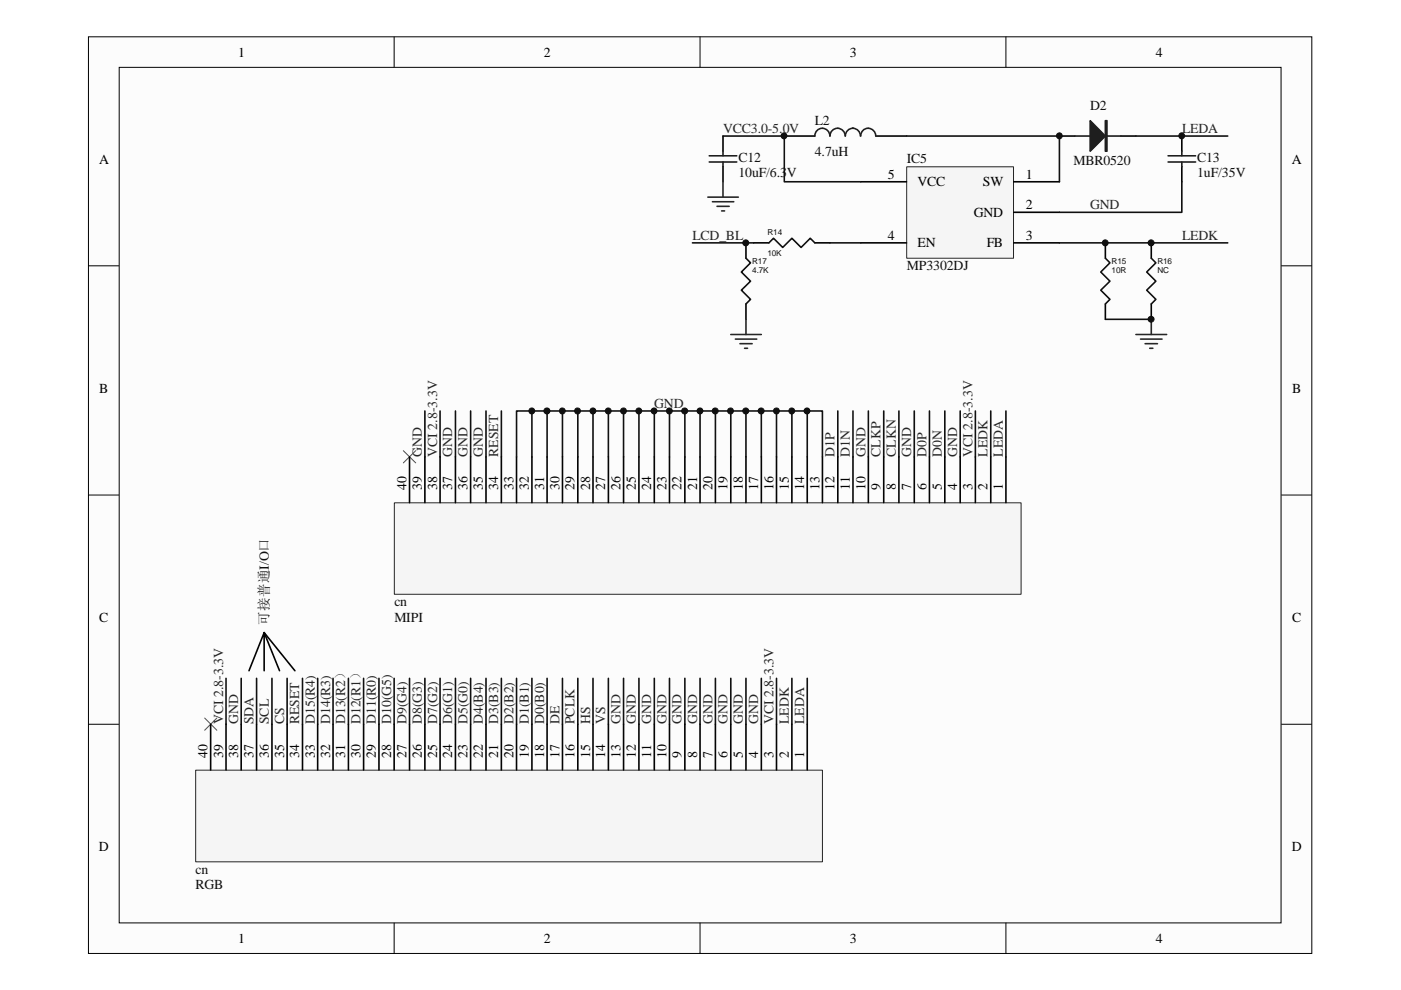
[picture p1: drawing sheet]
<svg xmlns="http://www.w3.org/2000/svg" width="297mm" height="210mm" viewBox="0 0 297 210" stroke-linecap="round" stroke-linejoin="round" font-family="sans-serif">
<path d="M18.8 7.8h259.3v194.4h-259.3z" fill="#fcfcfc"/>
<path d="M18.8 7.8h259.3v194.4h-259.3z" fill="none" stroke="#000" stroke-width=".21"/>
<path d="M25.3 14.3h246.3v181.4h-246.3z" fill="#fcfcfc"/>
<g fill="none" stroke="#000" stroke-width=".21">
<path d="M25.3 14.3h246.3v181.4h-246.3zM83.6 7.8v6.4M148.4 7.8v6.4M213.3 7.8v6.4M18.8 56.4h6.4M271.7 56.4h6.4M18.8 105h6.4M271.7 105h6.4M18.8 153.6h6.4M271.7 153.6h6.4M83.6 195.6v6.6M148.4 195.6v6.6"/>
<path d="M213.3 195.6v6.6"/>
</g>
<g fill="none" stroke="#0e0e0e" stroke-width=".34">
<path d="M47.9 143.8v9.8M51.1 143.8v9.8M54.4 143.8v9.8M57.7 143.8v9.8M60.9 143.8v9.8M64.1 143.8v9.8M67.4 143.8v9.8M70.6 143.8v9.8M73.9 143.8v9.8M77.1 143.8v9.8M80.3 143.8v9.8M83.6 143.8v9.8"/>
<path d="M86.8 143.8v9.8M90.1 143.8v9.8M93.3 143.8v9.8M96.6 143.8v9.8M99.8 143.8v9.8M103 143.8v9.8M106.3 143.8v9.8M109.5 143.8v9.8M112.8 143.8v9.8M116 143.8v9.8M119.3 143.8v9.8M122.5 143.8v9.8"/>
<path d="M125.7 143.8v9.8M129 143.8v9.8M132.2 143.8v9.8M135.5 143.8v9.8M138.7 143.8v9.8M141.9 143.8v9.8M145.2 143.8v9.8M148.4 143.8v9.8M151.7 143.8v9.8M154.9 143.8v9.8M158.2 143.8v9.8M161.4 143.8v9.8"/>
<path d="M164.6 143.8v9.8M167.9 143.8v9.8M171.2 143.8v9.8"/>
</g>
<path d="M43.4 152.2l2.6 2.6M46 152.2l-2.6 2.6" fill="none" stroke="#4c4c4c" stroke-width=".21"/>
<path d="M224.6 28.8h3.3M237.6 28.8h3.2" fill="none" stroke="#000" stroke-width=".34"/>
<path d="M227.9 28.8h9.7" fill="none" stroke="#1c1c1c" stroke-width=".34"/>
<g fill="#1c1c1c" stroke="#1c1c1c" stroke-width=".34">
<path d="M234.4 25.6h.3v6.5h-.3z" fill-rule="evenodd"/>
<path d="M231.1 25.6l3.3 3.2-3.3 3.3z" fill-rule="evenodd"/>
</g>
<path d="M192.3 35.4h22.6v19.4h-22.6z" fill="#f5f5f5"/>
<path d="M192.2 35.4h22.7v19.4h-22.7z" fill="none" stroke="#262626" stroke-width=".21"/>
<g fill="none" stroke="#000" stroke-width=".34">
<path d="M153.3 28.8v3.3M153.3 35.3v3.2M166.3 28.8h6.5M182.5 38.5h9.7M185.7 28.8h6.5M214.9 38.5h9.7M250.6 28.8v3.3M250.6 35.3v3.2M159.8 51.5h3.2M172.8 51.5h3.2M182.5 51.5h9.7M214.9 45h9.7"/>
<path d="M214.9 51.5h9.7M234.4 51.5v3.3M244.1 51.5v3.3M234.4 64.4v3.3M244.1 64.4v3.3"/>
</g>
<path d="M153.3 28.8h13v9.7h16.2M192.2 28.8h32.4v9.7M240.8 28.8h19.5M250.6 38.5v6.5h-26M146.8 51.5h13M163 51.5l1-1 1.9 2 2-2 1.9 2 2-2 1 1M176 51.5h6.5M224.6 51.5h35.7M234.4 54.8l.9 .9-1.9 2 1.9 1.9-1.9 1.9 1.9 2-.9 .9M244.1 54.8l1 .9-2 2 2 1.9-2 1.9 2 2-1 .9M234.4 67.7h9.7" fill="none" stroke="#0e0e0e" stroke-width=".34"/>
<path d="M150.4 34.3h5.8M150.4 33h5.8M153.3 32.1v.9M153.3 34.3v1M172.8 28.8a1.59 1.59 0 0 1 1.5-1.6 1.59 1.59 0 0 1 1.6 1.6M176 28.8a1.61 1.61 0 0 1 1.6-1.6 1.61 1.61 0 0 1 1.6 1.6M179.2 28.8a1.61 1.61 0 0 1 1.7-1.6h-.1a1.62 1.62 0 0 1 1.6 1.6M182.5 28.8a1.59 1.59 0 0 1 1.6-1.6 1.59 1.59 0 0 1 1.6 1.6M247.6 34.3h5.9M247.6 33h5.9M250.6 32.1v.9M250.6 34.3v1" fill="none" stroke="#1c1c1c" stroke-width=".34"/>
<path d="M153.3 38.5v3.3M150.1 41.8h6.4M151 42.8h4.6M152 43.7h2.6M153 44.7h.6M240.8 70.9h6.6M241.8 71.9h4.6M242.8 72.9h2.6M243.8 73.8h.6M244.1 67.7v3.2" fill="none" stroke="#262626" stroke-width=".34"/>
<path d="M41.5 163.3h132.9v19.4h-132.9z" fill="#f5f5f5"/>
<path d="M41.5 163.3h132.9v19.4h-132.9z" fill="none" stroke="#262626" stroke-width=".21"/>
<g fill="none" stroke="#000" stroke-width=".34">
<path d="M44.7 153.6v9.7M47.9 153.6v9.7M51.1 153.6v9.7M52.8 142.2l3.2-8.1v8.1M54.4 153.6v9.7M57.7 153.6v9.7M59.3 142.2l-3.3-8.1 6.5 8.1M60.9 153.6v9.7M64.1 153.6v9.7M67.4 153.6v9.7M70.6 153.6v9.7M73.9 153.6v9.7"/>
<path d="M77.1 153.6v9.7M80.3 153.6v9.7M83.6 153.6v9.7M86.8 153.6v9.7M90.1 153.6v9.7M93.3 153.6v9.7M96.6 153.6v9.7M99.8 153.6v9.7M103 153.6v9.7M106.3 153.6v9.7M109.5 153.6v9.7M112.8 153.6v9.7"/>
<path d="M116 153.6v9.7M119.3 153.6v9.7M122.5 153.6v9.7M125.7 153.6v9.7M129 153.6v9.7M132.2 153.6v9.7M135.5 153.6v9.7M138.7 153.6v9.7M141.9 153.6v9.7M145.2 153.6v9.7M148.4 153.6v9.7M151.7 153.6v9.7"/>
<path d="M154.9 153.6v9.7M158.2 153.6v9.7M161.4 153.6v9.7M164.6 153.6v9.7M167.9 153.6v9.7M171.2 153.6v9.7"/>
</g>
<g fill="none" stroke="#0e0e0e" stroke-width=".34">
<path d="M90.1 87.1v9.8M93.3 87.1v9.8M96.6 87.1v9.8M99.8 87.1v9.8M103 87.1v9.8M106.3 87.1v9.8M112.8 87.1v9.8M116 87.1v9.8M119.3 87.1v9.8M122.5 87.1v9.8M125.7 87.1v9.8M129 87.1v9.8"/>
<path d="M132.2 87.1v9.8M135.5 87.1v9.8M138.7 87.1v9.8M141.9 87.1v9.8M145.2 87.1v9.8M148.4 87.1v9.8M151.7 87.1v9.8M154.9 87.1v9.8M158.2 87.1v9.8M161.4 87.1v9.8M164.6 87.1v9.8M167.9 87.1v9.8"/>
<path d="M171.2 87.1v9.8M177.6 87.1v9.8M180.8 87.1v9.8M184.1 87.1v9.8M187.4 87.1v9.8M190.6 87.1v9.8M193.8 87.1v9.8M197.1 87.1v9.8M200.3 87.1v9.8M203.6 87.1v9.8M206.8 87.1v9.8M210.1 87.1v9.8"/>
<path d="M213.3 87.1v9.8"/>
</g>
<path d="M85.5 95.6l2.6 2.5M88.1 95.6l-2.6 2.5" fill="none" stroke="#4c4c4c" stroke-width=".21"/>
<path d="M83.7 106.7h132.8v19.3h-132.8z" fill="#f5f5f5"/>
<path d="M83.6 106.6h132.9v19.4h-132.9z" fill="none" stroke="#262626" stroke-width=".21"/>
<g fill="none" stroke="#000" stroke-width=".34">
<path d="M158.2 51.5v3.3M158.2 64.4v3.3M86.8 96.9v9.7M90.1 96.9v9.7M93.3 96.9v9.7M96.6 96.9v9.7M99.8 96.9v9.7M103 96.9v9.7M106.3 96.9v9.7M109.5 96.9v9.7M112.8 96.9v9.7M116 96.9v9.7"/>
<path d="M119.3 96.9v9.7M122.5 96.9v9.7M125.7 96.9v9.7M129 96.9v9.7M132.2 96.9v9.7M135.5 96.9v9.7M138.7 96.9v9.7M141.9 96.9v9.7M145.2 96.9v9.7M148.4 96.9v9.7M151.7 96.9v9.7M154.9 96.9v9.7"/>
<path d="M158.2 96.9v9.7M161.4 96.9v9.7M164.6 96.9v9.7M167.9 96.9v9.7M171.2 96.9v9.7M174.4 96.9v9.7M177.6 96.9v9.7M180.8 96.9v9.7M184.1 96.9v9.7M187.4 96.9v9.7M190.6 96.9v9.7M193.8 96.9v9.7"/>
<path d="M197.1 96.9v9.7M200.3 96.9v9.7M203.6 96.9v9.7M206.8 96.9v9.7M210.1 96.9v9.7M213.3 96.9v9.7"/>
</g>
<path d="M158.2 54.8l.9 .9-1.9 2 1.9 1.9-1.9 1.9 1.9 2-.9 .9M109.5 96.9v-9.8h64.9v9.8" fill="none" stroke="#0e0e0e" stroke-width=".34"/>
<path d="M154.9 70.9h6.5M155.9 71.9h4.5M156.9 72.9h2.6M157.9 73.8h.6M158.2 67.7v3.2" fill="none" stroke="#262626" stroke-width=".34"/>
<g fill="#0e0e0e" stroke="#0e0e0e" stroke-width=".21">
<circle cx="112.7" cy="87.1" r=".63"/>
<circle cx="116" cy="87.1" r=".63"/>
<circle cx="119.2" cy="87.1" r=".63"/>
<circle cx="122.4" cy="87.1" r=".63"/>
<circle cx="125.7" cy="87.1" r=".63"/>
<circle cx="129" cy="87.1" r=".63"/>
<circle cx="132.2" cy="87.1" r=".62"/>
<circle cx="135.4" cy="87.1" r=".63"/>
<circle cx="138.7" cy="87.1" r=".62"/>
<circle cx="141.9" cy="87.1" r=".63"/>
<circle cx="145.2" cy="87.1" r=".63"/>
<circle cx="148.4" cy="87.1" r=".62"/>
<circle cx="151.6" cy="87.1" r=".63"/>
<circle cx="154.9" cy="87.1" r=".62"/>
<circle cx="158.1" cy="87.1" r=".63"/>
<circle cx="158.1" cy="51.5" r=".63"/>
<circle cx="161.4" cy="87.1" r=".63"/>
<circle cx="164.6" cy="87.1" r=".62"/>
<circle cx="166.2" cy="28.8" r=".62"/>
<circle cx="167.9" cy="87.1" r=".63"/>
<circle cx="171.1" cy="87.1" r=".62"/>
<circle cx="224.6" cy="28.8" r=".62"/>
<circle cx="234.3" cy="51.5" r=".63"/>
<circle cx="244.1" cy="67.7" r=".63"/>
<circle cx="244.1" cy="51.5" r=".63"/>
<circle cx="250.5" cy="28.8" r=".63"/>
</g>
<g font-size="2.9">
<text x="50.5" y="12">1</text>
<text x="115.3" y="12">2</text>
<text x="180.2" y="12">3</text>
<text x="245" y="12">4</text>
<text x="21" y="34.7">A</text>
<text x="273.9" y="34.7">A</text>
<text x="188.2" y="37.9">5</text>
<text x="194.5" y="39.5">VCC</text>
<text x="208.4" y="39.5">SW</text>
<text x="217.5" y="37.9">1</text>
<text x="206.5" y="46">GND</text>
<text x="217.5" y="44.3">2</text>
<text x="188.2" y="50.8">4</text>
<text x="194.5" y="52.5">EN</text>
<text x="209.2" y="52.5">FB</text>
<text x="217.5" y="50.8">3</text>
<text x="21" y="83.2">B</text>
<text x="274" y="83.2">B</text>
<text x="86.2" y="104" transform="rotate(-90 86.2 104)">40</text>
<text x="89.4" y="104" transform="rotate(-90 89.4 104)">39</text>
<text x="92.7" y="104" transform="rotate(-90 92.7 104)">38</text>
<text x="95.9" y="104" transform="rotate(-90 95.9 104)">37</text>
<text x="99.1" y="104" transform="rotate(-90 99.1 104)">36</text>
<text x="102.4" y="104" transform="rotate(-90 102.4 104)">35</text>
<text x="105.6" y="104" transform="rotate(-90 105.6 104)">34</text>
<text x="108.9" y="104" transform="rotate(-90 108.9 104)">33</text>
<text x="112.1" y="104" transform="rotate(-90 112.1 104)">32</text>
<text x="115.4" y="104" transform="rotate(-90 115.4 104)">31</text>
<text x="118.6" y="104" transform="rotate(-90 118.6 104)">30</text>
<text x="121.8" y="104" transform="rotate(-90 121.8 104)">29</text>
<text x="125.1" y="104" transform="rotate(-90 125.1 104)">28</text>
<text x="128.3" y="104" transform="rotate(-90 128.3 104)">27</text>
<text x="131.6" y="104" transform="rotate(-90 131.6 104)">26</text>
<text x="134.8" y="104" transform="rotate(-90 134.8 104)">25</text>
<text x="138" y="104" transform="rotate(-90 138 104)">24</text>
<text x="141.3" y="104" transform="rotate(-90 141.3 104)">23</text>
<text x="144.5" y="104" transform="rotate(-90 144.5 104)">22</text>
<text x="147.8" y="104" transform="rotate(-90 147.8 104)">21</text>
<text x="151" y="104" transform="rotate(-90 151 104)">20</text>
<text x="154.3" y="104" transform="rotate(-90 154.3 104)">19</text>
<text x="157.5" y="104" transform="rotate(-90 157.5 104)">18</text>
<text x="160.7" y="104" transform="rotate(-90 160.7 104)">17</text>
<text x="164" y="104" transform="rotate(-90 164 104)">16</text>
<text x="167.3" y="104" transform="rotate(-90 167.3 104)">15</text>
<text x="170.5" y="104" transform="rotate(-90 170.5 104)">14</text>
<text x="173.7" y="104" transform="rotate(-90 173.7 104)">13</text>
<text x="177" y="104" transform="rotate(-90 177 104)">12</text>
<text x="180.2" y="104" transform="rotate(-90 180.2 104)">11</text>
<text x="183.5" y="104" transform="rotate(-90 183.5 104)">10</text>
<text x="186.7" y="104" transform="rotate(-90 186.7 104)">9</text>
<text x="189.9" y="104" transform="rotate(-90 189.9 104)">8</text>
<text x="193.2" y="104" transform="rotate(-90 193.2 104)">7</text>
<text x="196.4" y="104" transform="rotate(-90 196.4 104)">6</text>
<text x="199.7" y="104" transform="rotate(-90 199.7 104)">5</text>
<text x="202.9" y="104" transform="rotate(-90 202.9 104)">4</text>
<text x="206.2" y="104" transform="rotate(-90 206.2 104)">3</text>
<text x="209.4" y="104" transform="rotate(-90 209.4 104)">2</text>
<text x="212.6" y="104" transform="rotate(-90 212.6 104)">1</text>
<text x="21" y="131.8">C</text>
<text x="274" y="131.8">C</text>
<text x="44" y="160.7" transform="rotate(-90 44 160.7)">40</text>
<text x="47.3" y="160.7" transform="rotate(-90 47.3 160.7)">39</text>
<text x="50.5" y="160.7" transform="rotate(-90 50.5 160.7)">38</text>
<text x="53.8" y="160.7" transform="rotate(-90 53.8 160.7)">37</text>
<text x="57" y="160.7" transform="rotate(-90 57 160.7)">36</text>
<text x="60.2" y="160.7" transform="rotate(-90 60.2 160.7)">35</text>
<text x="63.5" y="160.7" transform="rotate(-90 63.5 160.7)">34</text>
<text x="66.7" y="160.7" transform="rotate(-90 66.7 160.7)">33</text>
<text x="70" y="160.7" transform="rotate(-90 70 160.7)">32</text>
<text x="73.2" y="160.7" transform="rotate(-90 73.2 160.7)">31</text>
<text x="76.5" y="160.7" transform="rotate(-90 76.5 160.7)">30</text>
<text x="79.7" y="160.7" transform="rotate(-90 79.7 160.7)">29</text>
<text x="82.9" y="160.7" transform="rotate(-90 82.9 160.7)">28</text>
<text x="86.2" y="160.7" transform="rotate(-90 86.2 160.7)">27</text>
<text x="89.4" y="160.7" transform="rotate(-90 89.4 160.7)">26</text>
<text x="92.7" y="160.7" transform="rotate(-90 92.7 160.7)">25</text>
<text x="95.9" y="160.7" transform="rotate(-90 95.9 160.7)">24</text>
<text x="99.1" y="160.7" transform="rotate(-90 99.1 160.7)">23</text>
<text x="102.4" y="160.7" transform="rotate(-90 102.4 160.7)">22</text>
<text x="105.6" y="160.7" transform="rotate(-90 105.6 160.7)">21</text>
<text x="108.9" y="160.7" transform="rotate(-90 108.9 160.7)">20</text>
<text x="112.1" y="160.7" transform="rotate(-90 112.1 160.7)">19</text>
<text x="115.4" y="160.7" transform="rotate(-90 115.4 160.7)">18</text>
<text x="118.6" y="160.7" transform="rotate(-90 118.6 160.7)">17</text>
<text x="121.8" y="160.7" transform="rotate(-90 121.8 160.7)">16</text>
<text x="125.1" y="160.7" transform="rotate(-90 125.1 160.7)">15</text>
<text x="128.3" y="160.7" transform="rotate(-90 128.3 160.7)">14</text>
<text x="131.6" y="160.7" transform="rotate(-90 131.6 160.7)">13</text>
<text x="134.8" y="160.7" transform="rotate(-90 134.8 160.7)">12</text>
<text x="138" y="160.7" transform="rotate(-90 138 160.7)">11</text>
<text x="141.3" y="160.7" transform="rotate(-90 141.3 160.7)">10</text>
<text x="144.5" y="160.7" transform="rotate(-90 144.5 160.7)">9</text>
<text x="147.8" y="160.7" transform="rotate(-90 147.8 160.7)">8</text>
<text x="151" y="160.7" transform="rotate(-90 151 160.7)">7</text>
<text x="154.3" y="160.7" transform="rotate(-90 154.3 160.7)">6</text>
<text x="157.5" y="160.7" transform="rotate(-90 157.5 160.7)">5</text>
<text x="160.7" y="160.7" transform="rotate(-90 160.7 160.7)">4</text>
<text x="164" y="160.7" transform="rotate(-90 164 160.7)">3</text>
<text x="167.3" y="160.7" transform="rotate(-90 167.3 160.7)">2</text>
<text x="170.5" y="160.7" transform="rotate(-90 170.5 160.7)">1</text>
<text x="21" y="180.4">D</text>
<text x="273.9" y="180.4">D</text>
<text x="50.5" y="199.9">1</text>
<text x="115.3" y="199.9">2</text>
<text x="180.2" y="199.9">3</text>
<text x="245" y="199.9">4</text>
</g>
<g font-size="2.9" fill="#0e0e0e">
<text x="231.1" y="23.3">D2</text>
<text x="172.8" y="26.6">L2</text>
<text x="156.5" y="34.3">C12</text>
<text x="172.8" y="33">4.7uH</text>
<text x="192.2" y="34.6">IC5</text>
<text x="227.6" y="34.9">MBR0520</text>
<text x="253.8" y="34.3">C13</text>
<text x="156.5" y="37.6">10uF/6.3V</text>
<text x="253.8" y="37.6">1uF/35V</text>
<text x="192.2" y="57.3">MP3302DJ</text>
<text x="83.6" y="128.6">cn</text>
<text x="83.6" y="131.8">MIPI</text>
<text x="57" y="132.5" transform="rotate(-90 57 132.5)">可接普通I/O口</text>
<text x="41.4" y="185.3">cn</text>
<text x="41.4" y="188.5">RGB</text>
</g>
<g font-size="2.9" fill="#262626">
<text x="153.3" y="28.2">VCC3.0-5.0V</text>
<text x="250.6" y="28.2">LEDA</text>
<text x="231.1" y="44.3">GND</text>
<text x="146.9" y="50.8">LCD_BL</text>
<text x="250.6" y="50.8">LEDK</text>
<text x="138.7" y="86.5">GND</text>
<text x="89.4" y="96.9" transform="rotate(-90 89.4 96.9)">GND</text>
<text x="92.7" y="96.9" transform="rotate(-90 92.7 96.9)">VCI 2.8-3.3V</text>
<text x="95.9" y="96.9" transform="rotate(-90 95.9 96.9)">GND</text>
<text x="99.1" y="96.9" transform="rotate(-90 99.1 96.9)">GND</text>
<text x="102.4" y="96.9" transform="rotate(-90 102.4 96.9)">GND</text>
<text x="105.6" y="96.9" transform="rotate(-90 105.6 96.9)">RESET</text>
<text x="177" y="96.9" transform="rotate(-90 177 96.9)">D1P</text>
<text x="180.2" y="96.9" transform="rotate(-90 180.2 96.9)">D1N</text>
<text x="183.5" y="96.9" transform="rotate(-90 183.5 96.9)">GND</text>
<text x="186.7" y="96.9" transform="rotate(-90 186.7 96.9)">CLKP</text>
<text x="189.9" y="96.9" transform="rotate(-90 189.9 96.9)">CLKN</text>
<text x="193.2" y="96.9" transform="rotate(-90 193.2 96.9)">GND</text>
<text x="196.4" y="96.9" transform="rotate(-90 196.4 96.9)">D0P</text>
<text x="199.7" y="96.9" transform="rotate(-90 199.7 96.9)">D0N</text>
<text x="202.9" y="96.9" transform="rotate(-90 202.9 96.9)">GND</text>
<text x="206.2" y="96.9" transform="rotate(-90 206.2 96.9)">VCI 2.8-3.3V</text>
<text x="209.4" y="96.9" transform="rotate(-90 209.4 96.9)">LEDK</text>
<text x="212.6" y="96.9" transform="rotate(-90 212.6 96.9)">LEDA</text>
<text x="47.3" y="153.6" transform="rotate(-90 47.3 153.6)">VCI 2.8-3.3V</text>
<text x="50.5" y="153.6" transform="rotate(-90 50.5 153.6)">GND</text>
<text x="53.8" y="153.6" transform="rotate(-90 53.8 153.6)">SDA</text>
<text x="57" y="153.6" transform="rotate(-90 57 153.6)">SCL</text>
<text x="60.2" y="153.6" transform="rotate(-90 60.2 153.6)">CS</text>
<text x="63.5" y="153.6" transform="rotate(-90 63.5 153.6)">RESET</text>
<text x="66.7" y="153.6" transform="rotate(-90 66.7 153.6)">D15(R4)</text>
<text x="70" y="153.6" transform="rotate(-90 70 153.6)">D14(R3)</text>
<text x="73.2" y="153.6" transform="rotate(-90 73.2 153.6)">D13(R2）</text>
<text x="76.5" y="153.6" transform="rotate(-90 76.5 153.6)">D12(R1）</text>
<text x="79.7" y="153.6" transform="rotate(-90 79.7 153.6)">D11(R0)</text>
<text x="82.9" y="153.6" transform="rotate(-90 82.9 153.6)">D10(G5)</text>
<text x="86.2" y="153.6" transform="rotate(-90 86.2 153.6)">D9(G4)</text>
<text x="89.4" y="153.6" transform="rotate(-90 89.4 153.6)">D8(G3)</text>
<text x="92.7" y="153.6" transform="rotate(-90 92.7 153.6)">D7(G2)</text>
<text x="95.9" y="153.6" transform="rotate(-90 95.9 153.6)">D6(G1)</text>
<text x="99.1" y="153.6" transform="rotate(-90 99.1 153.6)">D5(G0)</text>
<text x="102.4" y="153.6" transform="rotate(-90 102.4 153.6)">D4(B4)</text>
<text x="105.6" y="153.6" transform="rotate(-90 105.6 153.6)">D3(B3)</text>
<text x="108.9" y="153.6" transform="rotate(-90 108.9 153.6)">D2(B2)</text>
<text x="112.1" y="153.6" transform="rotate(-90 112.1 153.6)">D1(B1)</text>
<text x="115.4" y="153.6" transform="rotate(-90 115.4 153.6)">D0(B0)</text>
<text x="118.6" y="153.6" transform="rotate(-90 118.6 153.6)">DE</text>
<text x="121.8" y="153.6" transform="rotate(-90 121.8 153.6)">PCLK</text>
<text x="125.1" y="153.6" transform="rotate(-90 125.1 153.6)">HS</text>
<text x="128.3" y="153.6" transform="rotate(-90 128.3 153.6)">VS</text>
<text x="131.6" y="153.6" transform="rotate(-90 131.6 153.6)">GND</text>
<text x="134.8" y="153.6" transform="rotate(-90 134.8 153.6)">GND</text>
<text x="138" y="153.6" transform="rotate(-90 138 153.6)">GND</text>
<text x="141.3" y="153.6" transform="rotate(-90 141.3 153.6)">GND</text>
<text x="144.5" y="153.6" transform="rotate(-90 144.5 153.6)">GND</text>
<text x="147.8" y="153.6" transform="rotate(-90 147.8 153.6)">GND</text>
<text x="151" y="153.6" transform="rotate(-90 151 153.6)">GND</text>
<text x="154.3" y="153.6" transform="rotate(-90 154.3 153.6)">GND</text>
<text x="157.5" y="153.6" transform="rotate(-90 157.5 153.6)">GND</text>
<text x="160.7" y="153.6" transform="rotate(-90 160.7 153.6)">GND</text>
<text x="164" y="153.6" transform="rotate(-90 164 153.6)">VCI 2.8-3.3V</text>
<text x="167.3" y="153.6" transform="rotate(-90 167.3 153.6)">LEDK</text>
<text x="170.5" y="153.6" transform="rotate(-90 170.5 153.6)">LEDA</text>
</g>
<g font-size="1.7" fill="#0e0e0e">
<text x="162.7" y="49.8">R14</text>
<text x="159.5" y="56">R17</text>
<text x="159.5" y="57.9">4.7K</text>
<text x="162.7" y="54.4">10K</text>
<text x="235.7" y="56">R15</text>
<text x="235.7" y="57.9">10R</text>
<text x="245.4" y="56">R16</text>
<text x="245.4" y="57.9">NC</text>
</g>
</svg>
